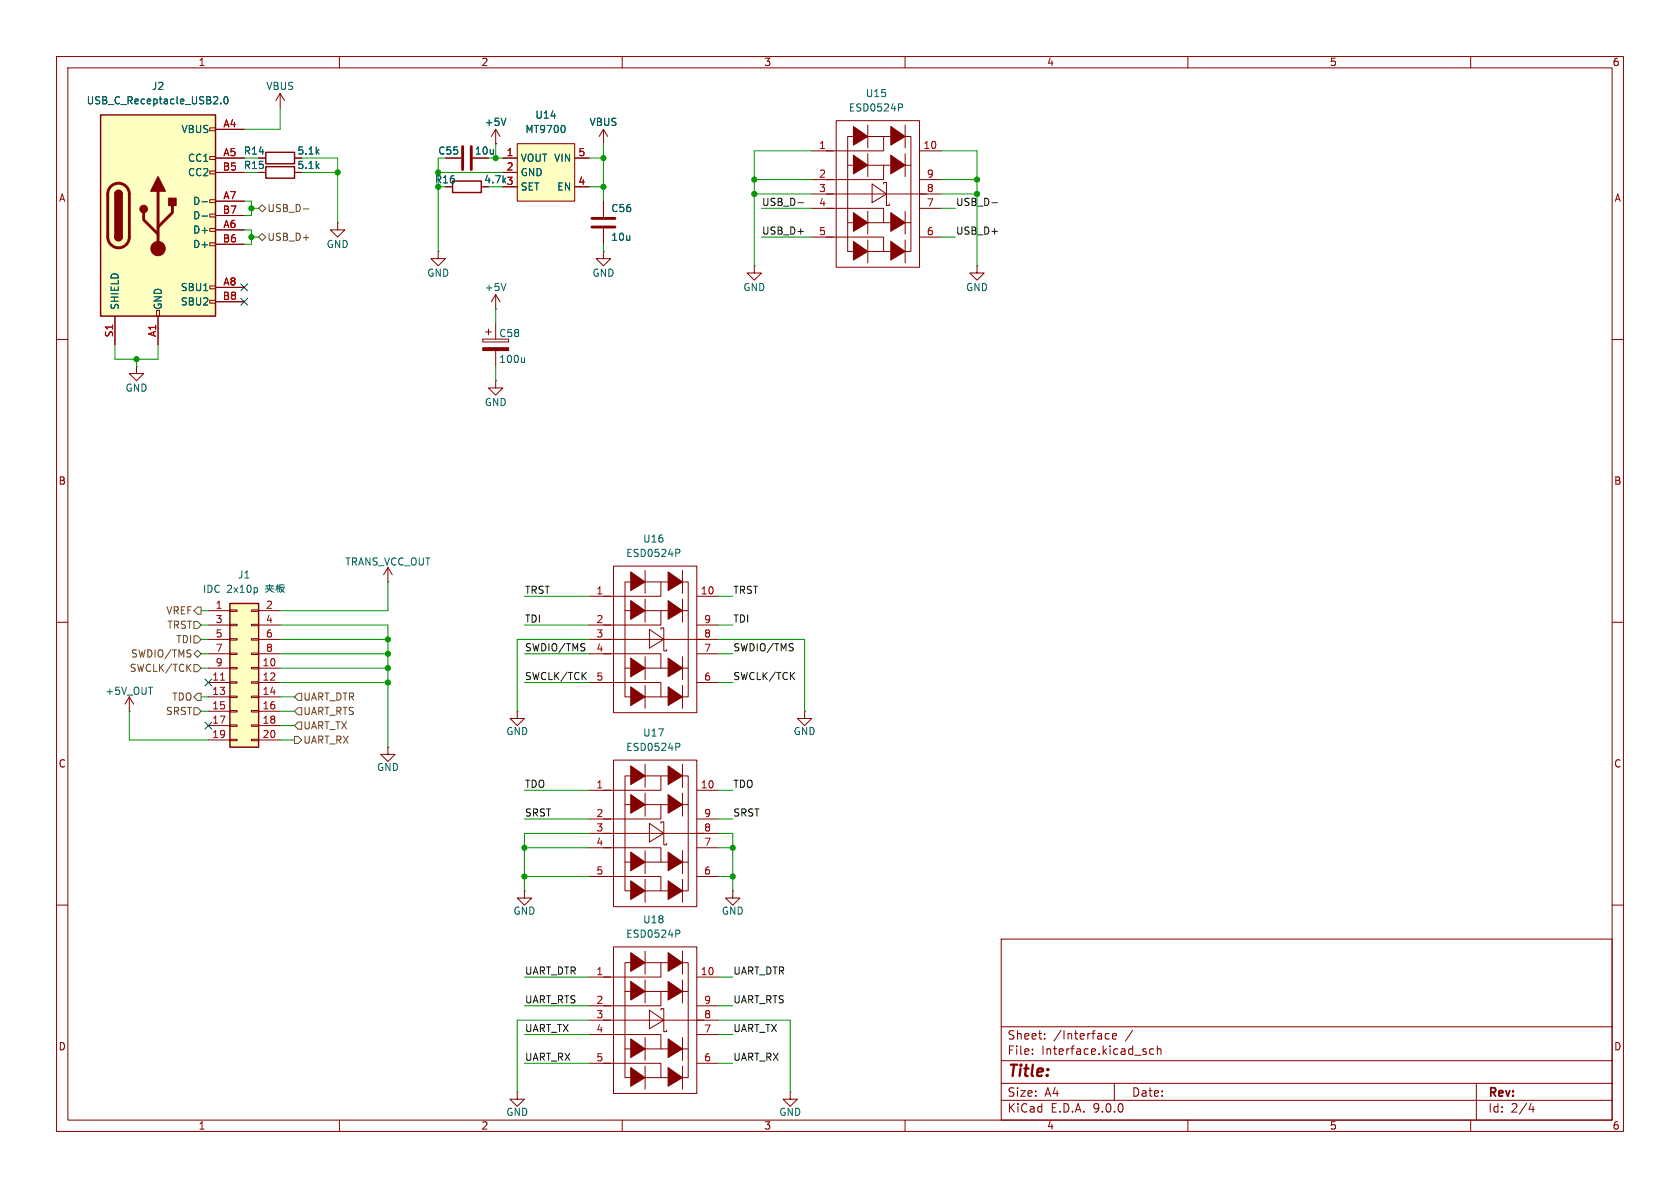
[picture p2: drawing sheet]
<svg xmlns="http://www.w3.org/2000/svg" width="297mm" height="210mm" viewBox="0 0 297 210" stroke-linecap="round" stroke-linejoin="round" font-family="sans-serif">
<g fill="none" stroke="#840000" stroke-width=".18">
<path d="M10 10h277v190h-277zM12 12h273v186h-273zM60 10v2M110 10v2M160 10v2M210 10v2M260 10v2M87.6 25.4h.1M87.6 22.9l-.7 1.2M87.6 22.9l.8 1.2M87.6 22.9v2.5M106.7 22.9l-.8 1.2"/>
<path d="M106.7 22.9l.7 1.2M106.7 22.9v2.5M143.5 34.3h22.9M143.5 26.7h3.8M143.5 31.8h3.8M143.5 36.8h3.8M146 36.8h10.2v2.6M147.8 21.3h14.8v25.9h-14.8zM149.9 29.2h11.1M149.9 39.4h11.1M150.9 24.1h-1v20.4h1M153.2 24.1h7.8v20.4h-7.6"/>
<path d="M153.4 22.1v4.1M153.4 27.2v4M153.4 37.3v4.1M154.2 32.5l2.5 1.8-2.5 1.5zM156.2 24.1v2.6h-10.2M156.2 29.2v2.6h-10.2M156.2 32.5v-.2h.5v4h.5v-.2M160 22.1v4.1M160 27.2v4M160 37.3v4.1M162.6 26.7h3.8M162.6 31.8h3.8"/>
<path d="M162.6 36.8h3.8M133.3 47v1.3h1.3l-1.3 1.2-1.2-1.2h1.2M133.3 47h.1M143.5 41.9h3.8M146 41.9h10.2v2.6M153.4 42.4v4.1M160 42.4v4.1M162.6 41.9h3.8M10 60h2M285 60h2M10 110h2M285 110h2"/>
<path d="M22.9 125.7h.1M22.9 123.2l-.8 1.3M22.9 123.2l.7 1.3M22.9 123.2v2.5M91.4 125.7v1.3h1.3l-1.3 1.3-1.2-1.3h1.2M91.4 125.7h.1M142.2 125.7v1.3h1.3l-1.3 1.3-1.2-1.3h1.2M142.2 125.7h.1M10 160h2M177 166h108v32h-108zM285 160h2M60 198v2"/>
<path d="M110 198v2M160 198v2M177 194.5h108M177 191.5h108M177 187.5h108M177 181.5h108M182.5 186.3v.1M182.5 185.5v.1M184.7 183.6v.1M184.7 182.8v.1M195.5 183.6h.6M195.5 182.8h.6"/>
<path d="M196.7 183.2l.7-.1-.1-.3-.4-.1-.2 .2v.7h.6M197 191.5v3M204 185.5l-.5-.1-.3 .3v.4l.2 .2h.6M204.6 185.5l.2-.1 .4 .1v.9M204.6 184.9v1.5M210 198v2M260 198v2M261 191.5v6.5M270.7 195l-.4 1.1h.9M271 195.6v1"/>
</g>
<path d="M158.8 18.4h.5l.3 .2-.2 .4h-.6M89.4 20.9l-.4 1.3" fill="none" stroke="#006464" stroke-width=".18"/>
<g fill="#840000" stroke="#840000" stroke-width=".18">
<path d="M150.9 22.4l2.5 1.7-2.5 1.6z"/>
<path d="M150.9 27.4l2.5 1.8-2.5 1.5z"/>
<path d="M150.9 37.6l2.5 1.8-2.5 1.5z"/>
<path d="M150.9 42.7l2.5 1.8-2.5 1.5z"/>
<path d="M157.5 22.4l2.5 1.7-2.5 1.6z"/>
<path d="M157.5 27.4l2.5 1.8-2.5 1.5z"/>
<path d="M157.5 37.6l2.5 1.8-2.5 1.5z"/>
<path d="M157.5 42.7l2.5 1.8-2.5 1.5z"/>
</g>
<path d="M17.8 20.3h20.3v35.6h-20.3z" fill="#ffffc2"/>
<g fill="none" stroke="#840000" stroke-width=".18">
<path d="M37.1 22.6h1v.5h-1zM37.1 27.7h1v.5h-1zM37.1 30.2h1v.5h-1zM37.1 35.3h1v.5h-1zM37.1 37.8h1v.6h-1zM38.1 22.9h5.1M38.1 27.9h5.1M38.1 30.5h5.1M38.1 35.6h5.1M38.1 38.1h5.1M20.3 55.9v5.1M27.7 54.9h.5v1h-.5z"/>
<path d="M27.9 55.9v5.1M37.1 40.4h1v.5h-1zM37.1 42.9h1v.5h-1zM37.1 50.5h1v.6h-1zM37.1 53.1h1v.5h-1zM38.1 40.6h5.1M38.1 43.2h5.1M38.1 50.8h5.1M38.1 53.3h5.1"/>
</g>
<path d="M17.8 20.3h20.3v35.6h-20.3zM20.3 34.3a.64 .64 0 0 1 .7-.6 .64 .64 0 0 1 .6 .6M20.3 41.9a.64 .64 0 0 0 .7 .6 .64 .64 0 0 0 .6-.6" fill="none" stroke="#840000" stroke-width=".25"/>
<path d="M19.6 33a1.9 1.9 0 0 1 2.1-.5 1.9 1.9 0 0 1 1.2 1.8v7.6a1.91 1.91 0 0 1-1.9 1.9 1.91 1.91 0 0 1-2-1.9l.1-7.8 .1-.6zM25.4 37.6v1.3l2.5 2.5M27.9 33.8v10.1M30.5 36.3v1.3l-2.6 2.5" fill="none" stroke="#840000" stroke-width=".51"/>
<g fill="#840000" stroke="#840000" stroke-width=".25">
<path d="M20.3 34.3h1.3v7.6h-1.3z"/>
<path d="M20.5 33.8a.64 .64 0 0 1 .7-.1 .64 .64 0 0 1 .4 .6h-1.3z"/>
<path d="M20.3 41.9h1.3a.64 .64 0 0 1-.6 .6 .64 .64 0 0 1-.7-.6z"/>
<path d="M27.9 31.2l1.3 2.6h-2.5z"/>
<path d="M29.8 35.1h1.3v1.2h-1.3z"/>
<circle cx="25.4" cy="37" r=".63"/>
</g>
<circle cx="27.9" cy="43.9" r="1.27" fill="#840000" stroke="#840000" stroke-width=".18"/>
<path d="M39 18.2v.2M39.8 17.2l.1-.1a.68 .68 0 0 1 .4 .6 .68 .68 0 0 1-.4 .7 .84 .84 0 0 1-.1-1.2zM35.7 35.7h1M35.7 38.2h1" fill="none" stroke="#006464" stroke-width=".18"/>
<path d="M40.6 106.7h5.1v25.4h-5.1z" fill="#ffffc2"/>
<path d="M47 29.5h5.1v2h-5.1zM40.6 106.7h5.1v25.4h-5.1z" fill="none" stroke="#840000" stroke-width=".25"/>
<g fill="none" stroke="#840000" stroke-width=".18">
<path d="M49.5 16.5l-.7 1.3M49.5 16.5l.8 1.3M49.5 16.5v2.6M45.7 30.5h1.3M106.7 35.6v2.8M85.3 59.9h4.6v.6h-4.6zM85.9 58.7h1M86.4 58.2v1M87.6 54.6h.1M87.6 52.1l-.7 1.2M87.6 52.1l.8 1.2M87.6 52.1v2.5"/>
<path d="M87.6 57.2v2.7M106.7 44.5v1.2h1.2l-1.2 1.3-1.3-1.3h1.3M106.7 44.5h.1M106.7 40.4v2.8M172.7 47v1.3h1.3l-1.3 1.2-1.3-1.2h1.3M172.7 47h.1M24.1 64.8v1.2h1.3l-1.3 1.3-1.2-1.3h1.2M24.1 64.8h.1M87.6 62v2.8M36.8 108h3.8M36.8 110.5h3.8M36.8 113h3.8"/>
<path d="M36.8 115.6h3.8M36.8 118.1h3.8M40.6 107.8h1.3v.3h-1.3zM40.6 110.4h1.3v.2h-1.3zM40.6 112.9h1.3v.3h-1.3zM40.6 115.4h1.3v.3h-1.3zM40.6 118h1.3v.2h-1.3zM44.4 107.8h1.3v.3h-1.3zM44.4 110.4h1.3v.2h-1.3zM44.4 112.9h1.3v.3h-1.3zM44.4 115.4h1.3v.3h-1.3zM44.4 118h1.3v.2h-1.3z"/>
<path d="M45.7 108h3.8M45.7 110.5h3.8M45.7 113h3.8M45.7 115.6h3.8M45.7 118.1h3.8M68.6 102.9h.1M68.6 100.3l-.8 1.3M68.6 100.3l.7 1.3M68.6 100.3v2.6M104.1 110.5h3.8M104.1 113h22.9M104.1 115.6h3.8"/>
<path d="M104.1 105.4h3.8M106.7 115.6h10.1v2.5M108.5 100.1h14.7v25.9h-14.7zM110.5 108h11.2M110.5 118.1h11.2M111.5 102.9h-1v20.3h1M113.8 102.9h7.9v20.3h-7.7M114 100.8v4.1M114 105.9v4.1M114 116.1v4M114.8 111.3l2.5 1.7-2.5 1.6zM116.8 102.9v2.5h-10.1"/>
<path d="M116.8 108v2.5h-10.1M116.8 111.3v-.3h.5v4.1h.6v-.3M120.6 100.8v4.1M120.6 105.9v4.1M120.6 116.1v4M123.2 110.5h3.8M123.2 115.6h3.8M123.2 105.4h3.8M36.8 120.7h3.8M36.8 123.2h3.8M36.8 125.7h3.8M36.8 128.3h3.8"/>
<path d="M36.8 130.8h3.8M40.6 120.5h1.3v.3h-1.3zM40.6 123.1h1.3v.2h-1.3zM40.6 125.6h1.3v.3h-1.3zM40.6 128.1h1.3v.3h-1.3zM40.6 130.7h1.3v.2h-1.3zM44.4 120.5h1.3v.3h-1.3zM44.4 123.1h1.3v.2h-1.3zM44.4 125.6h1.3v.3h-1.3zM44.4 128.1h1.3v.3h-1.3zM44.4 130.7h1.3v.2h-1.3zM45.7 120.7h3.8"/>
<path d="M45.7 123.2h3.8M45.7 125.7h3.8M45.7 128.3h3.8M45.7 130.8h3.8M104.1 120.7h3.8M106.7 120.7h10.1v2.5M114 121.2v4M120.6 121.2v4M123.2 120.7h3.8M92.7 157.5v1.3h1.3l-1.3 1.2-1.3-1.2h1.3M92.7 157.5h.1M129.5 157.5v1.3h1.3l-1.3 1.2-1.2-1.2h1.2"/>
<path d="M129.5 157.5h.1M104.1 172.7h3.8M104.1 177.8h3.8M108.5 167.4h14.7v25.9h-14.7zM110.5 175.3h11.2M111.5 170.2h-1v20.3h1M113.8 170.2h7.9v20.3h-7.7M114 168.1v4.1M114 173.2v4.1M114.8 178.6l2.5 1.7-2.5 1.6zM116.8 170.2v2.5h-10.1M116.8 175.3v2.5h-10.1"/>
<path d="M116.8 178.6v-.3h.5v4.1h.6v-.3M120.6 168.1v4.1M120.6 173.2v4.1M123.2 172.7h3.8M123.2 177.8h3.8M91.4 193v1.3h1.3l-1.3 1.3-1.2-1.3h1.2M91.4 193h.1M104.1 180.3h22.9M104.1 182.9h3.8M104.1 188h3.8M106.7 182.9h10.1v2.5M106.7 188h10.1v2.5"/>
<path d="M110.5 185.4h11.2M114 183.4v4.1M114 188.5v4M120.6 183.4v4.1M120.6 188.5v4M123.2 182.9h3.8M123.2 188h3.8M139.7 193v1.3h1.3l-1.3 1.3-1.3-1.3h1.3M139.7 193h.1"/>
</g>
<path d="M39 120.2h.7" fill="none" stroke="#a90000" stroke-width=".18"/>
<path d="M89.4 50.1l-.4 1.3M92.7 63.2v.9M92.7 64l-.2 .1M119.5 97.1h.5l.2 .2-.1 .4-.6 .1M45.4 103.9l.1 .2-.1 .6M119.5 164.4h.5l.2 .3-.1 .3-.6 .1" fill="none" stroke="#006464" stroke-width=".18"/>
<g fill="#840000" stroke="#840000" stroke-width=".18">
<path d="M111.5 101.1l2.5 1.8-2.5 1.5z"/>
<path d="M111.5 106.2l2.5 1.8-2.5 1.5z"/>
<path d="M111.5 116.3l2.5 1.8-2.5 1.5z"/>
<path d="M111.5 121.4l2.5 1.8-2.5 1.5z"/>
<path d="M118.1 101.1l2.5 1.8-2.5 1.5z"/>
<path d="M118.1 106.2l2.5 1.8-2.5 1.5z"/>
<path d="M118.1 116.3l2.5 1.8-2.5 1.5z"/>
<path d="M118.1 121.4l2.5 1.8-2.5 1.5z"/>
<path d="M111.5 168.4l2.5 1.8-2.5 1.5z"/>
<path d="M111.5 173.5l2.5 1.8-2.5 1.5z"/>
<path d="M111.5 183.6l2.5 1.8-2.5 1.5z"/>
<path d="M111.5 188.7l2.5 1.8-2.5 1.5z"/>
<path d="M118.1 168.4l2.5 1.8-2.5 1.5z"/>
<path d="M118.1 173.5l2.5 1.8-2.5 1.5z"/>
<path d="M118.1 183.6l2.5 1.8-2.5 1.5z"/>
<path d="M118.1 188.7l2.5 1.8-2.5 1.5z"/>
<path d="M85.3 61.5h4.6v.5h-4.6z"/>
</g>
<path d="M104.6 38.6h4.1M104.6 40.1h4.1" fill="none" stroke="#840000" stroke-width=".51"/>
<path d="M91.4 25.4h10.2v10.2h-10.2z" fill="#ffffc2"/>
<g fill="none" stroke="#840000" stroke-width=".18">
<path d="M38.1 27.9h5.1M38.1 30.5h5.1M38.1 22.9h5.1M38.1 35.6h5.1M38.1 38.1h5.1M45.7 27.9h1.3M45.7 30.5h1.3M59.7 39.4v1.2h1.3l-1.3 1.3-1.3-1.3h1.3M59.7 39.4h.1M78.7 27.9h2.8M87.6 25.4h.1M88.9 27.9h2.5"/>
<path d="M88.9 30.5h2.5M88.9 33h2.5M91.4 25.4h10.2v10.2h-10.2zM101.6 27.9h2.5M101.6 33h2.5M106.7 35.6v2.8M20.3 55.9v5.1M27.9 55.9v5.1M38.1 40.6h5.1M38.1 43.2h5.1M38.1 50.8h5.1M38.1 53.3h5.1"/>
<path d="M77.5 44.5v1.2h1.2l-1.2 1.3-1.3-1.3h1.3M77.5 44.5h.1M106.7 40.4v2.8M87.6 67.3v1.3h1.3l-1.3 1.3-1.2-1.3h1.2M87.6 67.3h.1M68.6 132.1v1.3h1.2l-1.2 1.2-1.3-1.2h1.3M68.6 132.1h.1M104.1 139.7h3.8M108.5 134.4h14.7v25.9h-14.7zM111.5 137.2h-1v20.3h1M113.8 137.2h7.9v20.3h-7.7M114 135.1v4.1"/>
<path d="M116.8 137.2v2.5h-10.1M120.6 135.1v4.1M123.2 139.7h3.8M104.1 147.3h22.9M104.1 144.8h3.8M104.1 149.9h3.8M104.1 154.9h3.8M106.7 149.9h10.1v2.5M106.7 154.9h10.1v2.6M110.5 142.2h11.2M110.5 152.4h11.2M114 140.2v4.1"/>
<path d="M114 150.4v4M114 155.4v4.1M114.8 145.5l2.5 1.8-2.5 1.5zM116.8 142.2v2.6h-10.1M116.8 145.5v-.2h.5v4.1h.6v-.3M120.6 140.2v4.1M120.6 150.4v4M120.6 155.4v4.1M123.2 144.8h3.8M123.2 149.9h3.8M123.2 154.9h3.8"/>
</g>
<path d="M39 18.2v.2M39.8 17.2l.1-.1a.68 .68 0 0 1 .4 .6 .68 .68 0 0 1-.4 .7 .84 .84 0 0 1-.1-1.2zM35.7 35.7h1M35.7 38.2h1M89.4 20.9l-.4 1.3M99.8 22.3l.1 .4-.1 .6M119.5 131.4h.5l.2 .2-.1 .4-.6 .1" fill="none" stroke="#006464" stroke-width=".18"/>
<path d="M47 26.9h5.1v2.1h-5.1zM80 32h5.1v2h-5.1z" fill="none" stroke="#840000" stroke-width=".25"/>
<g fill="#840000" stroke="#840000" stroke-width=".18">
<path d="M111.5 135.4l2.5 1.8-2.5 1.5z"/>
<path d="M111.5 140.5l2.5 1.7-2.5 1.6z"/>
<path d="M111.5 150.6l2.5 1.8-2.5 1.5z"/>
<path d="M111.5 155.7l2.5 1.8-2.5 1.5z"/>
<path d="M118.1 135.4l2.5 1.8-2.5 1.5z"/>
<path d="M118.1 140.5l2.5 1.7-2.5 1.6z"/>
<path d="M118.1 150.6l2.5 1.8-2.5 1.5z"/>
<path d="M118.1 155.7l2.5 1.8-2.5 1.5z"/>
</g>
<path d="M81.8 25.9v4.1M83.3 25.9v4.1" fill="none" stroke="#840000" stroke-width=".51"/>
<g fill="none" stroke="#725600" stroke-width=".18">
<path d="M45.7 36.8l.7-.6 .6 .6-.6 .7zM53.6 36.9h1M45.7 41.9l.7-.6 .6 .6-.6 .6zM34.3 117.5h.6l.7 .6-.7 .6h-.6zM34.3 109.9h.6l.7 .6-.7 .6h-.6zM34.3 115.6l.6-.7 .7 .7-.7 .6zM34.3 112.4h.6l.7 .6-.7 .7h-.6zM34.9 107.3h.7v1.3h-.7l-.6-.6zM34.3 125.1h.6l.7 .6-.7 .7h-.6zM34.9 122.6h.7v1.2h-.7l-.6-.6zM52.1 130.2h.6l.6 .6-.6 .6h-.6zM52.7 125.1h.6v1.3h-.6l-.6-.7z"/>
<path d="M52.7 127.6h.6v1.3h-.6l-.6-.6zM52.7 122.6h.6v1.2h-.6l-.6-.6z"/>
</g>
<path d="M141.1 35.8h.9M175.4 35.8h.9" fill="none" stroke="#0f0f0f" stroke-width=".18"/>
<g fill="none" stroke="#009600" stroke-width=".18">
<path d="M49.5 19.1v3.8h-6.3M43.2 35.6h1.2v2.5h-1.2M44.4 36.8h1.3M53.3 27.9h6.4v11.5M53.3 30.5h6.4M77.5 27.9v16.6M77.5 30.5h11.4M86.4 27.9h2.5M87.6 25.4v2.5M104.1 27.9h2.6M104.1 33h2.6M106.7 25.4v10.2"/>
<path d="M133.3 34.3h10.2M133.3 31.8h10.2M134.6 36.8h8.9M143.5 26.7h-10.2v20.3M166.4 34.3h6.3M166.4 36.8h2.5M166.4 26.7h6.3v20.3M166.4 31.8h6.3M43.2 40.6h1.2v2.6h-1.2M44.4 41.9h1.3M87.6 54.6v2.6M106.7 43.2v1.3"/>
<path d="M134.6 41.9h8.9M166.4 41.9h2.5M20.3 61v2.5h7.6v-2.5M24.1 63.5v1.3M87.6 64.8v2.5M35.6 113h1.2M35.6 115.6h1.2M35.6 118.1h1.2M35.6 108h1.2M35.6 110.5h1.2M49.5 113h19.1M49.5 115.6h19.1"/>
<path d="M49.5 110.5h19.1v21.6M49.5 118.1h19.1M68.6 102.9v5.1h-19.1M92.7 115.6h11.4M92.7 110.5h11.4M92.7 105.4h11.4M104.1 113h-12.7v12.7M127 113h15.2v12.7M127 115.6h2.5M127 110.5h2.5M127 105.4h2.5M22.9 125.7v5.1h13.9"/>
<path d="M35.6 125.7h1.2M35.6 123.2h1.2M49.5 120.7h19.1M49.5 125.7h2.6M49.5 123.2h2.6M49.5 130.8h2.6M49.5 128.3h2.6M92.7 120.7h11.4M92.7 139.7h11.4M127 120.7h2.5M127 139.7h2.5M92.7 149.9h11.4"/>
<path d="M92.7 144.8h11.4M92.7 154.9h11.4M104.1 147.3h-11.4v10.2M127 147.3h2.5v10.2M127 149.9h2.5M127 144.8h2.5M127 154.9h2.5M92.7 172.7h11.4M92.7 177.8h11.4M127 172.7h2.5M127 177.8h2.5M92.7 182.9h11.4"/>
<path d="M92.7 188h11.4M104.1 180.3h-12.7v12.7M127 182.9h2.5M127 188h2.5M127 180.3h12.7v12.7"/>
</g>
<path d="M42.6 52.7l1.2 1.2M42.6 50.2l1.2 1.2M43.8 52.7l-1.2 1.2M43.8 50.2l-1.2 1.2M36.2 127.7l1.2 1.2M36.2 120l1.2 1.3M37.4 127.7l-1.2 1.2M37.4 120l-1.2 1.3" fill="none" stroke="#000084" stroke-width=".18"/>
<g fill="#009600" stroke="#009600" stroke-width=".18">
<circle cx="44.4" cy="36.8" r=".46"/>
<circle cx="44.4" cy="41.9" r=".46"/>
<circle cx="24.1" cy="63.5" r=".46"/>
<circle cx="92.7" cy="154.9" r=".46"/>
<circle cx="92.7" cy="149.9" r=".46"/>
<circle cx="129.5" cy="149.9" r=".46"/>
<circle cx="68.6" cy="113" r=".46"/>
<circle cx="68.6" cy="115.6" r=".46"/>
<circle cx="68.6" cy="120.7" r=".46"/>
<circle cx="68.6" cy="118.1" r=".46"/>
<circle cx="106.7" cy="27.9" r=".46"/>
<circle cx="106.7" cy="33" r=".46"/>
<circle cx="172.7" cy="31.8" r=".46"/>
<circle cx="172.7" cy="34.3" r=".46"/>
<circle cx="133.3" cy="31.8" r=".46"/>
<circle cx="133.3" cy="34.3" r=".46"/>
<circle cx="129.5" cy="154.9" r=".46"/>
<circle cx="59.7" cy="30.5" r=".46"/>
<circle cx="77.5" cy="30.5" r=".46"/>
<circle cx="77.5" cy="33" r=".46"/>
<circle cx="87.6" cy="27.9" r=".46"/>
</g>
<text font-size="2.8" fill="#840000" x="178" y="190.9">Title:</text>
<g font-size="2.1" fill="#840000">
<text x="178" y="184">Sheet:</text>
<text x="186.2" y="184">/Interface</text>
<text x="199" y="184">/</text>
<text x="178" y="186.7">File:</text>
<text x="184.1" y="186.7">Interface.kicad_sch</text>
<text x="178" y="196.9">KiCad</text>
<text x="178" y="194.1">Size:</text>
<text x="184.7" y="194.1">A4</text>
<text x="185.7" y="196.9">E.D.A.</text>
<text x="193.3" y="196.9">9.0.0</text>
<text x="200" y="194.1">Date:</text>
<text x="263" y="194.3">Rev:</text>
<text x="263" y="196.9">Id:</text>
<text x="267.1" y="196.9">2/4</text>
</g>
<g font-size="1.8" fill="#840000">
<text x="35" y="11.9">1</text>
<text x="85" y="11.9">2</text>
<text x="135" y="11.9">3</text>
<text x="185" y="11.9">4</text>
<text x="235" y="11.9">5</text>
<text x="285" y="11.9">6</text>
<text x="52.5" y="27.5">5.1k</text>
<text x="83.8" y="27.5">10u</text>
<text x="10.3" y="35.9">A</text>
<text x="52.5" y="30.1">5.1k</text>
<text x="76.8" y="32.6">R16</text>
<text x="285.3" y="35.9">A</text>
<text x="10.3" y="85.9">B</text>
<text x="285.3" y="85.9">B</text>
<text x="10.3" y="135.9">C</text>
<text x="285.3" y="135.9">C</text>
<text x="10.3" y="185.9">D</text>
<text x="285.3" y="185.9">D</text>
<text x="35" y="199.9">1</text>
<text x="85" y="199.9">2</text>
<text x="135" y="199.9">3</text>
<text x="185" y="199.9">4</text>
<text x="235" y="199.9">5</text>
<text x="285" y="199.9">6</text>
</g>
<g font-size="1.8" fill="#006464">
<text x="26.7" y="16.1">J2</text>
<text x="47" y="16.1">VBUS</text>
<text x="153" y="17.4">U15</text>
<text x="15.2" y="18.6">USB_C_Receptacle_USB2.0</text>
<text x="32" y="23.7">VBUS</text>
<text x="85.6" y="22.5">+5V</text>
<text x="92.8" y="23.7">MT9700</text>
<text x="94.5" y="21.2">U14</text>
<text x="104.1" y="22.5">VBUS</text>
<text x="150" y="19.9">ESD0524P</text>
<text x="33.1" y="28.8">CC1</text>
<text x="43" y="27.5">R14</text>
<text x="77.4" y="27.5">C55</text>
<text x="91.9" y="28.8">VOUT VIN</text>
<text x="33.1" y="31.3">CC2</text>
<text x="43" y="30.1">R15</text>
<text x="91.9" y="31.3">GND</text>
<text x="91.9" y="33.9">SET</text>
<text x="98.4" y="33.9">EN</text>
<text x="34" y="36.4">D-</text>
<text x="34" y="39">D-</text>
<text x="34" y="41.5">D+</text>
<text x="108" y="37.7">C56</text>
<text x="34" y="44">D+</text>
<text x="57.7" y="44">GND</text>
<text x="108" y="42.8">10u</text>
<text x="31.9" y="51.7">SBU1</text>
<text x="75.4" y="49.1">GND</text>
<text x="85.6" y="51.7">+5V</text>
<text x="104.6" y="49.1">GND</text>
<text x="131.3" y="51.7">GND</text>
<text x="170.7" y="51.7">GND</text>
<text x="21.2" y="54.9" transform="rotate(-90 21.2 54.9)">SHIELD</text>
<text x="28.8" y="54.9" transform="rotate(-90 28.8 54.9)">GND</text>
<text x="31.9" y="54.2">SBU2</text>
<text x="88.1" y="59.8">C58</text>
<text x="88.1" y="64.4">100u</text>
<text x="22.1" y="69.4">GND</text>
<text x="85.6" y="72">GND</text>
<text x="60.9" y="100.2">TRANS_VCC_OUT</text>
<text x="110.6" y="98.7">ESD0524P</text>
<text x="113.6" y="96.1">U16</text>
<text x="35.8" y="105">IDC</text>
<text x="40.1" y="105">2x10p</text>
<text x="42" y="102.5">J1</text>
<text x="47.1" y="105">þÿY9g•</text>
<text x="18.5" y="123">+5V_OUT</text>
<text x="89.4" y="130.1">GND</text>
<text x="113.6" y="130.4">U17</text>
<text x="140.2" y="130.1">GND</text>
<text x="66.5" y="136.5">GND</text>
<text x="110.6" y="132.9">ESD0524P</text>
<text x="90.7" y="161.9">GND</text>
<text x="127.5" y="161.9">GND</text>
<text x="110.6" y="166">ESD0524P</text>
<text x="113.6" y="163.4">U18</text>
<text x="89.4" y="197.5">GND</text>
<text x="137.7" y="197.5">GND</text>
</g>
<g font-size="1.8" fill="#a90000">
<text x="39.4" y="22.6">A4</text>
<text x="39.4" y="27.7">A5</text>
<text x="89.5" y="27.7">1</text>
<text x="102.2" y="27.7">5</text>
<text x="144.7" y="26.4">1</text>
<text x="163.2" y="26.4">10</text>
<text x="39.3" y="30.2">B5</text>
<text x="39.4" y="35.3">A7</text>
<text x="85.5" y="32.6">4.7k 3</text>
<text x="89.5" y="30.2">2</text>
<text x="102.2" y="32.8">4</text>
<text x="144.7" y="31.5">2</text>
<text x="144.7" y="34">3</text>
<text x="163.8" y="31.5">9</text>
<text x="163.8" y="34">8</text>
<text x="39.3" y="37.8">B7</text>
<text x="39.4" y="40.4">A6</text>
<text x="144.7" y="36.6">4</text>
<text x="144.7" y="41.7">5</text>
<text x="163.8" y="36.6">7</text>
<text x="163.8" y="41.7">6</text>
<text x="39.3" y="42.9">B6</text>
<text x="39.3" y="53.1">B8</text>
<text x="39.4" y="50.5">A8</text>
<text x="20.1" y="59.7" transform="rotate(-90 20.1 59.7)">S1</text>
<text x="27.7" y="59.7" transform="rotate(-90 27.7 59.7)">A1</text>
<text x="38" y="107.7">1</text>
<text x="46.9" y="107.7">2</text>
<text x="105.3" y="105.2">1</text>
<text x="123.8" y="105.2">10</text>
<text x="38" y="110.2">3</text>
<text x="38" y="112.8">5</text>
<text x="46.9" y="110.2">4</text>
<text x="46.9" y="112.8">6</text>
<text x="105.3" y="110.2">2</text>
<text x="105.3" y="112.8">3</text>
<text x="124.4" y="110.2">9</text>
<text x="124.4" y="112.8">8</text>
<text x="38" y="115.3">7</text>
<text x="38" y="117.9">9</text>
<text x="46.3" y="117.9">10</text>
<text x="46.9" y="115.3">8</text>
<text x="105.3" y="115.3">4</text>
<text x="124.4" y="115.3">7</text>
<text x="37.4" y="120.4">11</text>
<text x="37.4" y="122.9">13</text>
<text x="37.4" y="125.5">15</text>
<text x="46.3" y="120.4">12</text>
<text x="46.3" y="122.9">14</text>
<text x="46.3" y="125.5">16</text>
<text x="105.3" y="120.4">5</text>
<text x="124.4" y="120.4">6</text>
<text x="37.4" y="128">17</text>
<text x="37.4" y="130.6">19</text>
<text x="46.3" y="128">18</text>
<text x="46.3" y="130.6">20</text>
<text x="105.3" y="139.4">1</text>
<text x="123.8" y="139.4">10</text>
<text x="105.3" y="144.5">2</text>
<text x="105.3" y="147.1">3</text>
<text x="105.3" y="149.6">4</text>
<text x="124.4" y="144.5">9</text>
<text x="124.4" y="147.1">8</text>
<text x="124.4" y="149.6">7</text>
<text x="105.3" y="154.7">5</text>
<text x="124.4" y="154.7">6</text>
<text x="105.3" y="172.5">1</text>
<text x="123.8" y="172.5">10</text>
<text x="105.3" y="177.5">2</text>
<text x="124.4" y="177.5">9</text>
<text x="105.3" y="180.1">3</text>
<text x="105.3" y="182.6">4</text>
<text x="124.4" y="180.1">8</text>
<text x="124.4" y="182.6">7</text>
<text x="105.3" y="187.7">5</text>
<text x="124.4" y="187.7">6</text>
</g>
<g font-size="1.8" fill="#725600">
<text x="47.2" y="37.7">USB_D-</text>
<text x="47.2" y="42.8">USB_D+</text>
<text x="29.3" y="108.8">VREF</text>
<text x="29.5" y="111.4">TRST</text>
<text x="31.1" y="113.9">TDI</text>
<text x="22.8" y="119">SWCLK/TCK</text>
<text x="23.1" y="116.4">SWDIO/TMS</text>
<text x="30.3" y="124.1">TDO</text>
<text x="53.5" y="124.1">UART_DTR</text>
<text x="29.2" y="126.6">SRST</text>
<text x="53.5" y="131.7">UART_RX</text>
<text x="53.5" y="126.6">UART_RTS</text>
<text x="53.5" y="129.1">UART_TX</text>
</g>
<g font-size="1.8" fill="#0f0f0f">
<text x="134.6" y="36.5">USB_D-</text>
<text x="134.6" y="41.6">USB_D+</text>
<text x="168.9" y="41.6">USB_D+</text>
<text x="168.9" y="36.5">USB_D-</text>
<text x="92.7" y="105.1">TRST</text>
<text x="129.5" y="105.1">TRST</text>
<text x="92.7" y="110.1">TDI</text>
<text x="129.5" y="110.1">TDI</text>
<text x="92.7" y="115.2">SWDIO/TMS</text>
<text x="129.5" y="115.2">SWDIO/TMS</text>
<text x="92.7" y="120.3">SWCLK/TCK</text>
<text x="129.5" y="120.3">SWCLK/TCK</text>
<text x="92.7" y="139.4">TDO</text>
<text x="129.5" y="139.4">TDO</text>
<text x="92.7" y="144.4">SRST</text>
<text x="129.5" y="144.4">SRST</text>
<text x="92.7" y="172.4">UART_DTR</text>
<text x="129.5" y="172.4">UART_DTR</text>
<text x="92.7" y="177.5">UART_RTS</text>
<text x="129.5" y="177.5">UART_RTS</text>
<text x="92.7" y="182.5">UART_TX</text>
<text x="129.5" y="182.5">UART_TX</text>
<text x="92.7" y="187.6">UART_RX</text>
<text x="129.5" y="187.6">UART_RX</text>
</g>
</svg>
